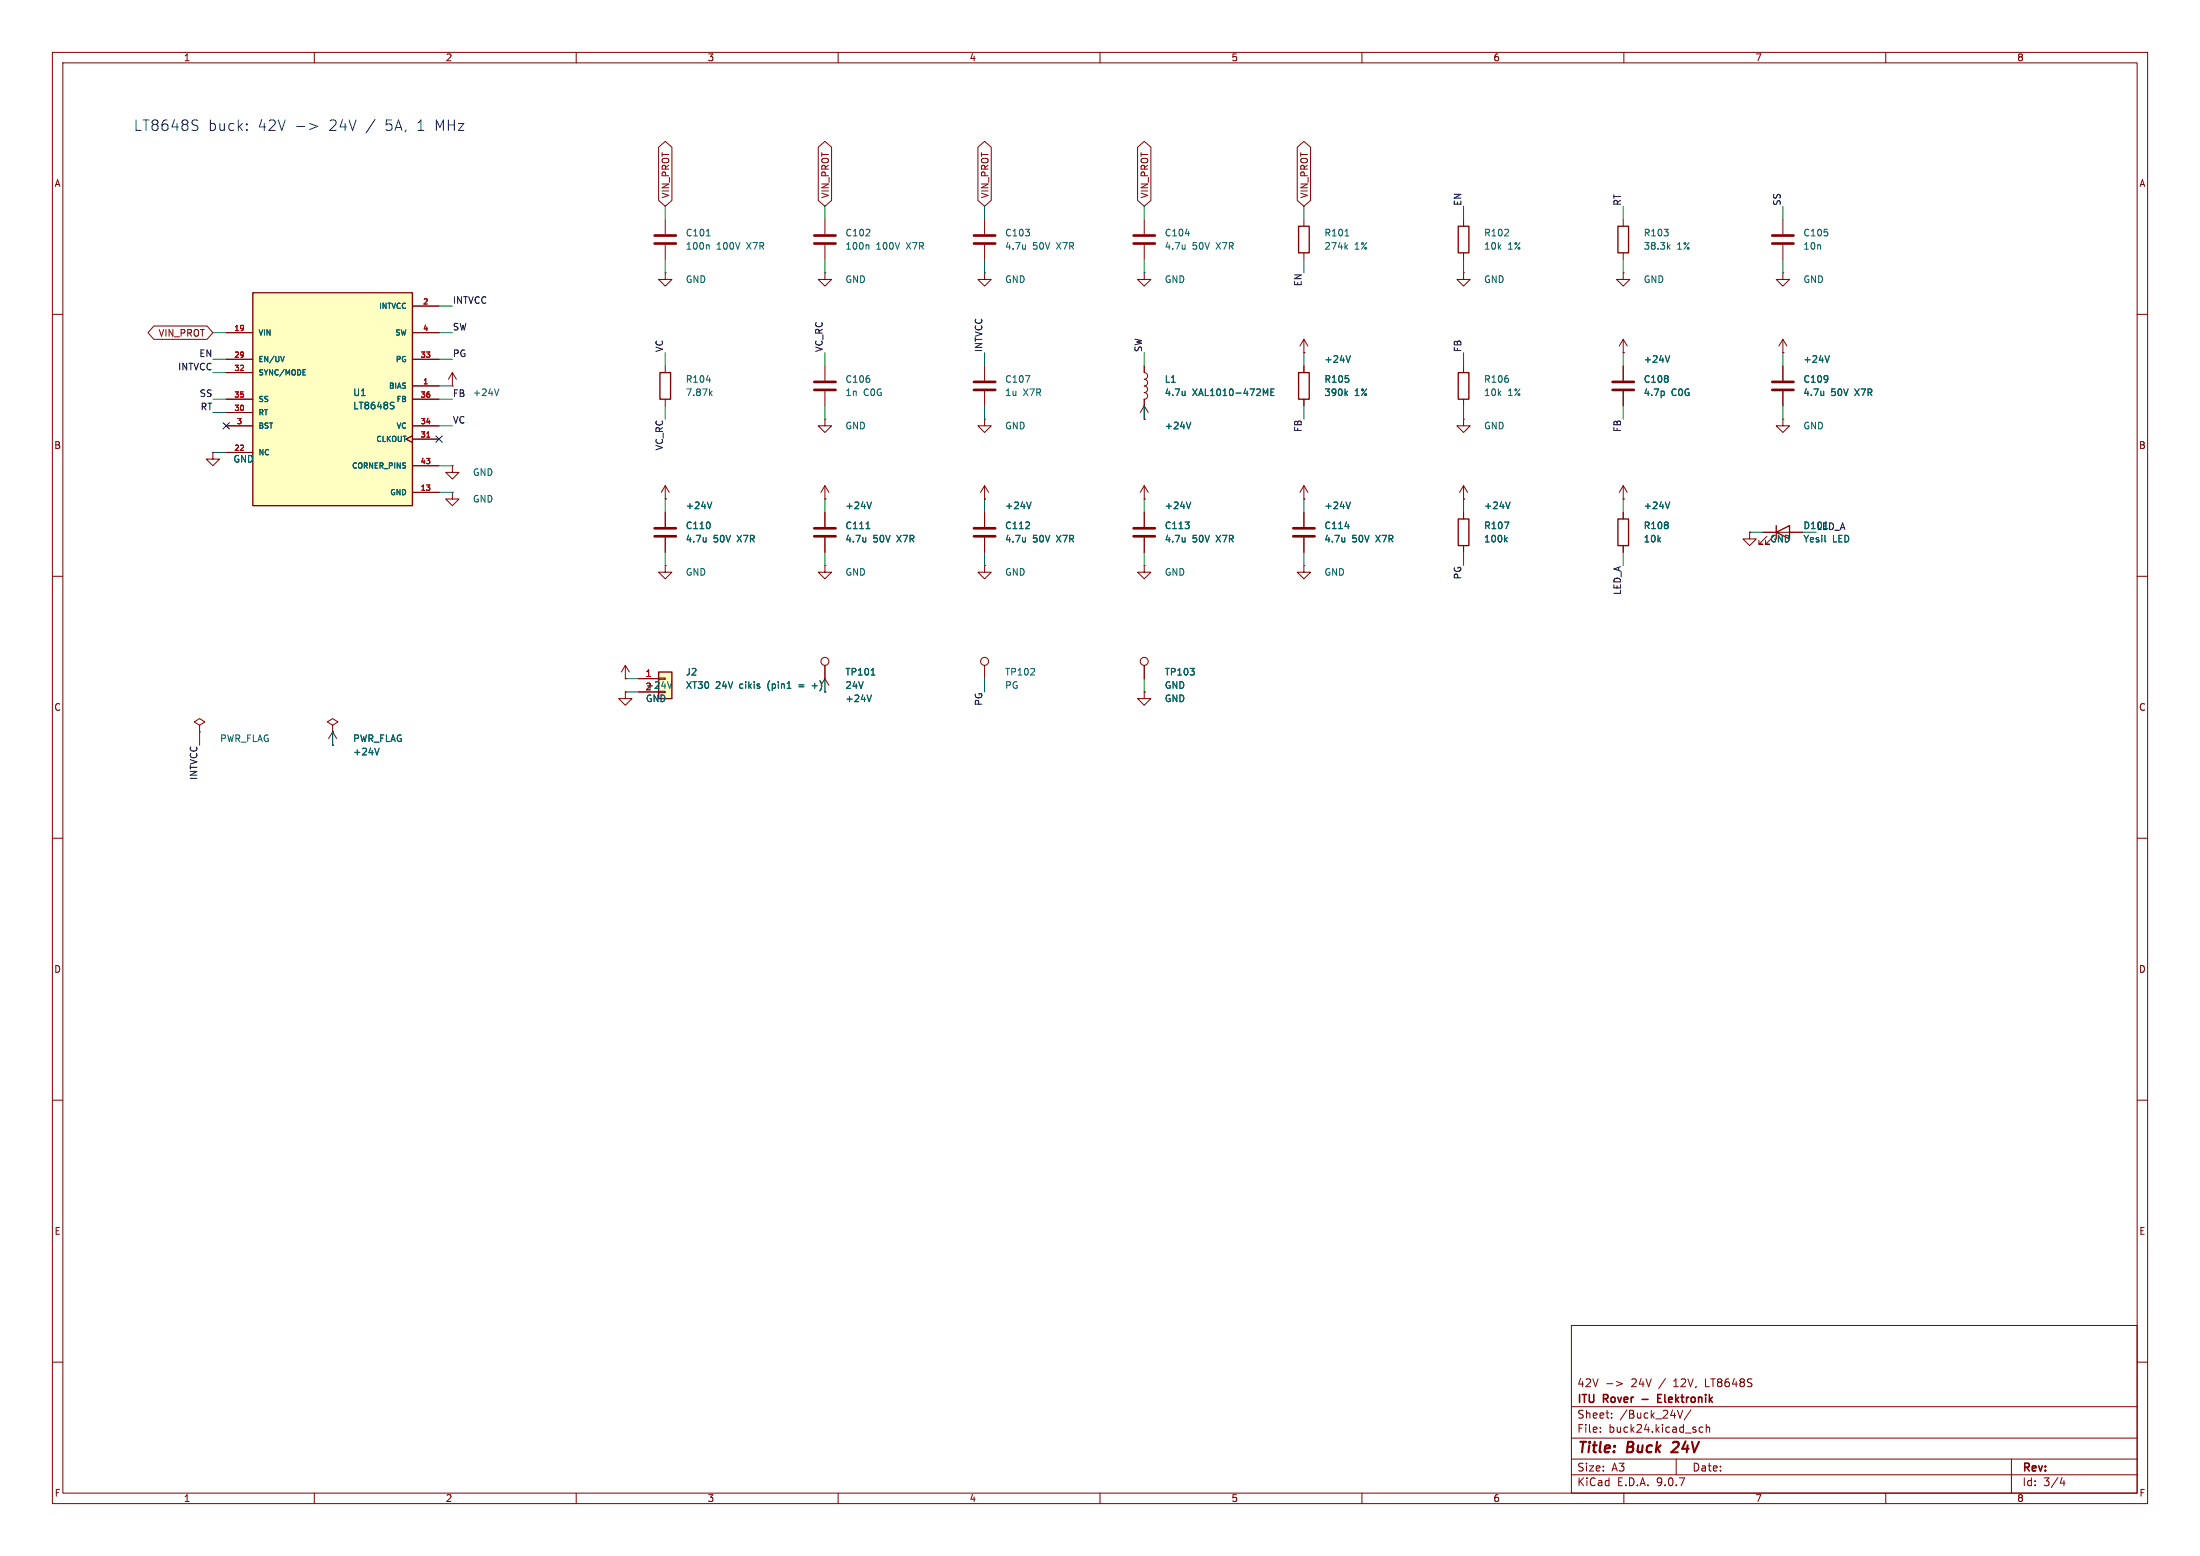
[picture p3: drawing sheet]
<svg xmlns="http://www.w3.org/2000/svg" width="420mm" height="297mm" viewBox="0 0 420 297" stroke-linecap="round" stroke-linejoin="round" font-family="sans-serif">
<g fill="none" stroke="#840000" stroke-width=".19">
<path d="M10 10h400v277h-400zM12 12h396v273h-396zM60 10v2M110 10v2M160 10v2M210 10v2M260 10v2M310 10v2M360 10v2M188 41.9v2.8M188 46.7v2.8M10 60h2"/>
<path d="M188 69.9v2.7M188 74.7v2.8M279.4 69.9v1.2M279.4 76.2v1.3M408 60h2M248.9 97.8v2.8M10 110h2M188 108v1.2h1.2l-1.2 1.3-1.3-1.3h1.3M188 108h.1M248.9 102.6v2.8M408 110h2M63.5 138.4l1-.6-1-.6-1 .6 1 .6v1.3"/>
<path d="M63.5 139.7h.1M156.7 130.8l.8-1.3 .7 1.3M157.5 127v5.1M10 160h2M408 160h2M10 210h2M408 210h2M300 253h108v32h-108zM10 260h2M300 278.5h108M300 274.5h108M300 268.5h108"/>
<path d="M305.5 273.2v.2M305.5 272.5v.1M306.7 264.1h1.2M307.7 270.5v.2M307.7 269.8v.1M308.6 263.7l1.1 .4-1.1 .4M320 278.5v3M320.2 269.2l.5 1.5 .5-1.5M322.8 269.1l-1.3 1.9M325.1 272.5l-.4-.1-.3 .3 .1 .6h.6M325.7 272.5l.2-.1 .4 .1 .1 .9M325.7 271.9v1.5"/>
<path d="M384 278.5v6.5M408 260h2M60 285v2M110 285v2M160 285v2M210 285v2M260 285v2M300 281.5h108M310 285v2M360 285v2M393.7 282l-.4 1.1h.9M394 282.6v1"/>
<circle cx="157.5" cy="126.2" r=".76"/>
</g>
<path d="M320.3 276.1l-1.3 1.1h1.3" fill="none" stroke="#840000" stroke-width=".4"/>
<path d="M316.5 266.9h.5M317.2 266.2h-.7v1.5h.7" fill="none" stroke="#840000" stroke-width=".3"/>
<path d="M195.8 46.7v.9M195.8 47.4l-.1 .1M195.8 71.7h.8l-.5 1.3M256.7 102.6v.8M256.7 103.3v.1M256.8 100.5h.8M166.3 128.8h.7M166.4 132.7l-.5 1.2" fill="none" stroke="#006464" stroke-width=".19"/>
<path d="M278.4 71.1h2v5.1h-2z" fill="none" stroke="#840000" stroke-width=".25"/>
<path d="M185.9 45h4.1M185.9 46.5h4.1M185.9 72.9h4.1M185.9 74.4h4.1M246.9 100.8h4.1M246.9 102.4h4.1" fill="none" stroke="#840000" stroke-width=".51"/>
<path d="M48.3 55.9h30.4v40.6h-30.4z" fill="#ffffc2"/>
<path d="M48.3 55.9h30.4v40.6h-30.4zM247.9 43.2h2v5.1h-2zM278.4 43.2h2v5.1h-2zM308.9 43.2h2v5.1h-2zM126 71.1h2v5.1h-2zM247.9 71.1h2v5.1h-2zM278.4 99.1h2v5h-2zM308.9 99.1h2v5h-2zM339.1 101.6l2.5-1.3v2.6zM339.1 100.3v2.6" fill="none" stroke="#840000" stroke-width=".25"/>
<g fill="none" stroke="#840000" stroke-width=".19">
<path d="M78.7 58.4h5.1M127 52.1v1.2h1.3l-1.3 1.3-1.3-1.3h1.3M127 52.1h.1M127 41.9v2.8M127 46.7v2.8M157.5 52.1v1.2h1.2l-1.2 1.3-1.3-1.3h1.3M157.5 52.1h.1M157.5 41.9v2.8M157.5 46.7v2.8M188 52.1v1.2h1.2l-1.2 1.3-1.3-1.3h1.3M188 52.1h.1M218.4 52.1v1.2h1.3l-1.3 1.3-1.2-1.3h1.2"/>
<path d="M218.4 52.1h.1M218.4 41.9v2.8M218.4 46.7v2.8M248.9 41.9v1.3M248.9 48.3v1.2M279.4 52.1v1.2h1.3l-1.3 1.3-1.3-1.3h1.3M279.4 52.1h.1M279.4 41.9v1.3M279.4 48.3v1.2M309.9 52.1v1.2h1.2l-1.2 1.3-1.3-1.3h1.3M309.9 52.1h.1M309.9 41.9v1.3"/>
<path d="M309.9 48.3v1.2M340.4 52.1v1.2h1.2l-1.2 1.3-1.3-1.3h1.3M340.4 52.1h.1M340.4 41.9v2.8M340.4 46.7v2.8M43.2 63.5h5.1M43.2 68.6h5.1M43.2 71.1h5.1M43.2 76.2h5.1M43.2 78.7h5.1M78.7 63.5h5.1M78.7 68.6h5.1"/>
<path d="M78.7 76.2h5.1M78.7 73.7h5.1M86.4 73.7h.1M86.4 71.1l-.8 1.3M86.4 71.1l.7 1.3M86.4 71.1v2.6M127 69.9v1.2M127 76.2v1.3M157.5 69.9v2.7M157.5 74.7v2.8M217.7 78.7l.7-1.2 .8 1.2M218.4 69.9v1.2a.64 .64 0 0 1 .7 .7 .64 .64 0 0 1-.7 .6 .64 .64 0 0 1 .7 .6 .64 .64 0 0 1-.7 .7"/>
<path d="M218.4 73.7a.64 .64 0 0 1 .7 .6 .64 .64 0 0 1-.7 .6 .64 .64 0 0 1 .7 .7 .64 .64 0 0 1-.7 .6v3.8M248.9 67.3h.1M248.9 64.8v2.5M248.9 69.9v1.2M248.9 76.2v1.3M248.9 64.8l-.7 1.2M248.9 64.8l.8 1.2M309.9 67.3h.1M309.9 64.8v2.5M309.9 69.9v2.7M309.9 74.7v2.8M309.9 64.8l-.8 1.2"/>
<path d="M309.9 64.8l.7 1.2M340.4 67.3h.1M340.4 64.8v2.5M340.4 69.9v2.7M340.4 74.7v2.8M340.4 64.8l-.8 1.2M340.4 64.8l.7 1.2M40.6 86.4v1.2h1.3l-1.3 1.3-1.2-1.3h1.2M40.6 86.4h.1M43.2 81.3h5.1M43.2 86.4h5.1M78.7 83.2l-1.2 .6 1.2 .7"/>
<path d="M78.7 81.3h5.1M78.7 83.8h5.1M78.7 88.9h5.1M78.7 94h5.1M86.4 88.9v1.3h1.2l-1.2 1.2-1.3-1.2h1.3M86.4 88.9h.1M86.4 94v1.3h1.2l-1.2 1.2-1.3-1.2h1.3M86.4 94h.1M127 95.3h.1M127 92.7v2.6M127 97.8v2.8M127 92.7l-.8 1.3"/>
<path d="M127 92.7l.8 1.3M157.5 95.3h.1M157.5 80v1.3h1.2l-1.2 1.3-1.3-1.3h1.3M157.5 80h.1M157.5 92.7l-.8 1.3M157.5 92.7l.7 1.3M157.5 92.7v2.6M157.5 97.8v2.8M188 95.3h.1M188 80v1.3h1.2l-1.2 1.3-1.3-1.3h1.3M188 80h.1M188 92.7v2.6"/>
<path d="M188 97.8v2.8M188 92.7l-.8 1.3M188 92.7l.7 1.3M218.4 95.3h.1M218.4 80h.1M218.4 92.7v2.6M218.4 97.8v2.8M218.4 92.7l-.7 1.3M218.4 92.7l.8 1.3M248.9 95.3h.1M248.9 92.7v2.6M248.9 92.7l-.7 1.3"/>
<path d="M248.9 92.7l.8 1.3M279.4 80v1.3h1.3l-1.3 1.3-1.3-1.3h1.3M279.4 80h.1M279.4 95.3h.1M279.4 92.7l-.8 1.3M279.4 92.7l.8 1.3M279.4 92.7v2.6M279.4 97.8v1.3M309.9 95.3h.1M309.9 92.7v2.6M309.9 97.8v1.3M309.9 92.7l-.8 1.3"/>
<path d="M309.9 92.7l.7 1.3M340.4 80v1.3h1.2l-1.2 1.3-1.3-1.3h1.3M340.4 80h.1M127 108v1.2h1.3l-1.3 1.3-1.3-1.3h1.3M127 108h.1M127 102.6v2.8M157.5 108v1.2h1.2l-1.2 1.3-1.3-1.3h1.3M157.5 108h.1M157.5 102.6v2.8M188 102.6v2.8M218.4 108v1.2h1.3l-1.3 1.3-1.2-1.3h1.2M218.4 108h.1"/>
<path d="M218.4 102.6v2.8M248.9 108v1.2h1.3l-1.3 1.3-1.3-1.3h1.3M248.9 108h.1M279.4 104.1v1.3M309.9 104.1v1.3M334 101.6v1.3h1.3l-1.3 1.2-1.3-1.2h1.3M334 101.6h.1M336.5 101.6h7.7M337.3 102.4l-1.5 1.5h.7h-.7v-.8M338.6 102.4l-1.5 1.5h.7h-.7v-.8M38.1 138.4l1-.6-1-.6-1 .6 1 .6v1.3M38.1 139.7h.1"/>
<path d="M63.5 139.7l-.8 1.3M63.5 139.7l.8 1.3M63.5 139.7v2.5M119.4 129.5h.1M119.4 127l-.8 1.3M119.4 127l.7 1.3M119.4 127v2.5M188 127v2.5M218.4 132.1v1.3h1.3l-1.3 1.2-1.2-1.2h1.2M218.4 132.1h.1M218.4 127v2.5M63.5 142.2h.1"/>
<circle cx="188" cy="126.2" r=".76"/>
<circle cx="218.4" cy="126.2" r=".76"/>
</g>
<g fill="none" stroke="#006464" stroke-width=".19">
<path d="M134.9 45h.7M135.2 46.7l.2 .2v.7M165.7 46.7l.2 .2v.7M226.2 46.7v.9M226.2 47.4v.1M226.3 44.6h.8M256.8 45h.7M256.9 47.1l.4 .5M257.3 46.7l-.5 .5M318.5 47.1l.3 .5M318.8 46.7l-.5 .5M54.3 68l-.4 1"/>
<path d="M57.8 71.6h.5M57.8 70.6h.5M74.7 76.8h.5M75 77.4l.2 .3-.2 .3M95.2 74.2l-.4 1.3M134.9 72.5h.7M135.6 75l.3 .5M135.9 74.7l-.4 .4M226.2 74.7v.8M226.2 75.4h.1M241.2 74.2l.4 .9 .4-.9v1.3M242.6 74.8h.4"/>
<path d="M243.2 74.2h-.6v1.3h.6M256.9 75l.4 .5M257.3 74.7l-.5 .4M257.8 67.9l-.4 1.3M317.7 74.8v.6M318.8 67.9l-.5 1.3M348.2 74.7v.8M348.2 75.4h-.1M349.2 67.9l-.4 1.3M135.9 95.8l-.4 1.3M166.4 95.8l-.5 1.3M196.8 95.8l-.4 1.3"/>
<path d="M227.3 95.8l-.4 1.3M227.3 80.6l-.4 1.3M257.8 95.8l-.4 1.3M287.2 99.6h.8l-.5 1.3M288.3 95.8l-.4 1.3M318.8 95.8l-.5 1.3M134.8 102.6v.8M134.8 103.3l-.1 .1M165.3 102.6v.8M165.3 103.3l-.1 .1M165.3 100.9h.8M195.8 102.6v.8"/>
<path d="M195.8 103.3l-.1 .1M226.2 102.6v.8M226.2 103.3v.1M287.4 103l.3 .4M287.7 102.6l-.4 .5M348.5 103.4h.1M128.3 130.1l-.5 1.3M72.4 142.8l-.4 1.3"/>
</g>
<path d="M81.5 83.4h.6" fill="none" stroke="#a90000" stroke-width=".19"/>
<g fill="none" stroke="#840000" stroke-width=".51">
<path d="M125 45h4M125 46.5h4M155.4 45h4.1M155.4 46.5h4.1M216.4 45h4.1M216.4 46.5h4.1M338.3 45h4.1M338.3 46.5h4.1M155.4 72.9h4.1M155.4 74.4h4.1M307.8 72.9h4.1M307.8 74.4h4.1"/>
<path d="M338.3 72.9h4.1M338.3 74.4h4.1M125 100.8h4M125 102.4h4M155.4 100.8h4.1M155.4 102.4h4.1M185.9 100.8h4.1M185.9 102.4h4.1M216.4 100.8h4.1M216.4 102.4h4.1"/>
</g>
<path d="M125.7 128.3h2.6v5.1h-2.6z" fill="#ffffc2"/>
<path d="M125.7 128.3h2.6v5.1h-2.6z" fill="none" stroke="#840000" stroke-width=".25"/>
<g fill="none" stroke="#840000" stroke-width=".19">
<path d="M125.7 28.1l1.3-1.1 1.3 1.1v10.2l-1.3 1.1-1.3-1.1zM156.2 28.1l1.3-1.1 1.3 1.1v10.2l-1.3 1.1-1.3-1.1zM186.7 28.1l1.3-1.1 1.2 1.1v10.2l-1.2 1.1-1.3-1.1zM217.2 28.1l1.2-1.1 1.3 1.1v10.2l-1.3 1.1-1.2-1.1zM247.6 28.1l1.3-1.1 1.3 1.1v10.2l-1.3 1.1-1.3-1.1zM78.7 58.4h5.1M29.4 62.2h10.1l1.1 1.3-1.1 1.3h-10.1l-1.1-1.3zM43.2 63.5h5.1M43.2 68.6h5.1M43.2 71.1h5.1M43.2 76.2h5.1M43.2 78.7h5.1"/>
<path d="M78.7 63.5h5.1M78.7 68.6h5.1M78.7 76.2h5.1M78.7 73.7h5.1M218.4 69.9v1.2M218.4 76.2v1.3M248.9 67.3h.1M248.9 69.9v1.2M248.9 76.2v1.3M309.9 67.3h.1M309.9 69.9v2.7M309.9 74.7v2.8"/>
<path d="M340.4 67.3h.1M340.4 69.9v2.7M340.4 74.7v2.8M40.6 86.4h.1M43.2 81.3h5.1M43.2 86.4h5.1M78.7 83.2l-1.2 .6 1.2 .7M78.7 81.3h5.1M78.7 83.8h5.1M78.7 88.9h5.1M78.7 94h5.1M127 95.3h.1"/>
<path d="M127 97.8v2.8M157.5 95.3h.1M157.5 97.8v2.8M188 95.3h.1M188 97.8v2.8M218.4 95.3h.1M218.4 80h.1M218.4 97.8v2.8M248.9 95.3h.1M248.9 97.8v2.8M279.4 95.3h.1M279.4 97.8v1.3"/>
<path d="M309.9 95.3h.1M309.9 97.8v1.3M127 102.6v2.8M157.5 102.6v2.8M188 102.6v2.8M218.4 102.6v2.8M248.9 102.6v2.8M279.4 104.1v1.3M309.9 104.1v1.3M334 101.6h.1M336.5 101.6h2.6M341.6 101.6h2.6"/>
<path d="M63.5 139.7h.1M119.4 132.1v1.3h1.2l-1.2 1.2-1.3-1.2h1.3M119.4 132.1h.1M119.4 129.5h.1M121.9 129.5h3.8M121.9 132.1h3.8M125.7 129.4h1.3v.3h-1.3zM157.5 127v2.5M218.4 132.1h.1M218.4 127v2.5M63.5 142.2h.1"/>
</g>
<g fill="none" stroke="#006464" stroke-width=".19">
<path d="M54.3 68l-.4 1M57.8 71.6h.5M57.8 70.6h.5M74.7 76.8h.5M75 77.4l.2 .3-.2 .3M226.2 74.7v.8M226.2 75.4h.1M241.2 74.2l.4 .9 .4-.9v1.3M242.6 74.8h.4M243.2 74.2h-.6v1.3h.6M256.9 75l.4 .5M257.3 74.7l-.5 .4"/>
<path d="M257.8 67.9l-.4 1.3M317.7 74.8v.6M318.8 67.9l-.5 1.3M348.2 74.7v.8M348.2 75.4h-.1M349.2 67.9l-.4 1.3M135.9 95.8l-.4 1.3M166.4 95.8l-.5 1.3M196.8 95.8l-.4 1.3M227.3 95.8l-.4 1.3M227.3 80.6l-.4 1.3M257.8 95.8l-.4 1.3"/>
<path d="M287.2 99.6h.8l-.5 1.3M288.3 95.8l-.4 1.3M318.8 95.8l-.5 1.3M134.8 102.6v.8M134.8 103.3l-.1 .1M165.3 102.6v.8M165.3 103.3l-.1 .1M165.3 100.9h.8M195.8 102.6v.8M195.8 103.3l-.1 .1M226.2 102.6v.8M226.2 103.3v.1"/>
<path d="M256.7 102.6v.8M256.7 103.3v.1M256.8 100.5h.8M287.4 103l.3 .4M287.7 102.6l-.4 .5M348.5 103.4h.1M128.3 130.1l-.5 1.3M150.3 131.4h.7M155.1 130.9h.9M166.3 128.8h.7M166.4 132.7l-.5 1.2M72.4 142.8l-.4 1.3"/>
</g>
<g fill="none" stroke="#009600" stroke-width=".19">
<path d="M127 39.4v2.5M157.5 39.4v2.5M188 39.4v2.5M218.4 39.4v2.5M248.9 39.4v2.5M279.4 39.4v2.5M309.9 39.4v2.5M340.4 39.4v2.5M83.8 58.4h2.6M127 49.5v2.6M157.5 49.5v2.6M188 49.5v2.6"/>
<path d="M218.4 49.5v2.6M248.9 49.5v2.6M279.4 49.5v2.6M309.9 49.5v2.6M340.4 49.5v2.6M40.6 68.6h2.6M40.6 63.5h2.6M40.6 76.2h2.6M40.6 78.7h2.6M40.6 71.1h2.6M83.8 68.6h2.6M83.8 63.5h2.6"/>
<path d="M83.8 73.7h2.6M83.8 76.2h2.6M127 67.3v2.6M127 77.5v2.5M157.5 67.3v2.6M157.5 77.5v2.5M188 67.3v2.6M188 77.5v2.5M218.4 67.3v2.6M218.4 77.5v2.5M248.9 67.3v2.6M248.9 77.5v2.5"/>
<path d="M279.4 67.3v2.6M279.4 77.5v2.5M309.9 67.3v2.6M309.9 77.5v2.5M340.4 67.3v2.6M340.4 77.5v2.5M40.6 86.4h2.6M83.8 81.3h2.6M83.8 88.9h2.6M83.8 94h2.6M127 95.3v2.5M157.5 95.3v2.5"/>
<path d="M188 95.3v2.5M218.4 95.3v2.5M248.9 95.3v2.5M279.4 95.3v2.5M309.9 95.3v2.5M127 105.4v2.6M157.5 105.4v2.6M188 105.4v2.6M218.4 105.4v2.6M248.9 105.4v2.6M279.4 105.4v2.6M309.9 105.4v2.6"/>
<path d="M334 101.6h2.5M38.1 139.7v2.5M63.5 139.7v2.5M119.4 132.1h2.5M119.4 129.5h2.5M157.5 129.5v2.6M188 129.5v2.6M218.4 129.5v2.6"/>
</g>
<path d="M42.6 80.7l1.2 1.2M43.8 80.7l-1.2 1.2M83.2 83.2l1.2 1.2M84.4 83.2l-1.2 1.2" fill="none" stroke="#000084" stroke-width=".19"/>
<path d="M37.4 23.9l.2 .1a.48 .48 0 0 1 .2 .5 .48 .48 0 0 1-.4 .4M37.5 22.9l.3 .1M47.1 24.7v.2M47.1 23.7v.1M56.6 24.1h1.6M59.1 23.6l1.5 .5-1.5 .6" fill="none" stroke="#0000c2" stroke-width=".19"/>
<path d="M81.5 83.4h.6" fill="none" stroke="#a90000" stroke-width=".19"/>
<g font-size="2.8" fill="#0000c2">
<text x="25.4" y="25.2">LT8648S</text>
<text x="39.6" y="25.2">buck:</text>
<text x="49.1" y="25.2">42V</text>
<text x="62.8" y="25.2">24V</text>
<text x="69.9" y="25.2">/</text>
<text x="73.6" y="25.2">5A,</text>
<text x="79.7" y="25.2">1 MHz</text>
</g>
<g font-size="2.8" fill="#840000">
<text x="301" y="277.9">Title:</text>
<text x="310.6" y="277.9">Buck</text>
<text x="320.1" y="277.9">24V</text>
</g>
<g font-size="2.1" fill="#840000">
<text x="301" y="268.2">ITU</text>
<text x="301" y="265">42V</text>
<text x="306.2" y="268.2">Rover</text>
<text x="311.4" y="265">24V</text>
<text x="314.1" y="268.2">-</text>
<text x="316.9" y="265">/</text>
<text x="317.7" y="268.2">Elektronik</text>
<text x="319.8" y="265">12V,</text>
<text x="325.9" y="265">LT8648S</text>
<text x="301" y="273.7">File:</text>
<text x="301" y="271">Sheet:</text>
<text x="307.1" y="273.7">buck24.kicad_sch</text>
<text x="309.2" y="271">/Buck_24V/</text>
<text x="301" y="281.1">Size:</text>
<text x="307.6" y="281.1">A3</text>
<text x="323" y="281.1">Date:</text>
<text x="386" y="281.3">Rev:</text>
<text x="301" y="283.9">KiCad</text>
<text x="308.7" y="283.9">E.D.A.</text>
<text x="316.3" y="283.9">9.0.7</text>
<text x="386" y="283.9">Id:</text>
<text x="390.1" y="283.9">3/4</text>
</g>
<g font-size="1.8" fill="#840000">
<text x="35" y="11.9">1</text>
<text x="85" y="11.9">2</text>
<text x="135" y="11.9">3</text>
<text x="185" y="11.9">4</text>
<text x="235" y="11.9">5</text>
<text x="285" y="11.9">6</text>
<text x="335" y="11.9">7</text>
<text x="385" y="11.9">8</text>
<text x="10.3" y="35.9">A</text>
<text x="408.3" y="35.9">A</text>
<text x="128" y="37.9" transform="rotate(-90 128 37.9)">VIN_PROT</text>
<text x="158.4" y="37.9" transform="rotate(-90 158.4 37.9)">VIN_PROT</text>
<text x="188.9" y="37.9" transform="rotate(-90 188.9 37.9)">VIN_PROT</text>
<text x="219.4" y="37.9" transform="rotate(-90 219.4 37.9)">VIN_PROT</text>
<text x="249.9" y="37.9" transform="rotate(-90 249.9 37.9)">VIN_PROT</text>
<text x="30.2" y="64.5">VIN_PROT</text>
<text x="10.3" y="85.9">B</text>
<text x="408.2" y="85.9">B</text>
<text x="155.7" y="131.7">+)</text>
<text x="10.3" y="135.9">C</text>
<text x="408.2" y="135.9">C</text>
<text x="10.3" y="185.9">D</text>
<text x="408.2" y="185.9">D</text>
<text x="10.3" y="235.9">E</text>
<text x="408.3" y="235.9">E</text>
<text x="10.3" y="285.9">F</text>
<text x="35" y="286.9">1</text>
<text x="85" y="286.9">2</text>
<text x="135" y="286.9">3</text>
<text x="185" y="286.9">4</text>
<text x="235" y="286.9">5</text>
<text x="285" y="286.9">6</text>
<text x="335" y="286.9">7</text>
<text x="385" y="286.9">8</text>
<text x="408.3" y="285.9">F</text>
</g>
<g font-size="1.8" fill="#0f0f0f">
<text x="279.1" y="39.4" transform="rotate(-90 279.1 39.4)">EN</text>
<text x="309.5" y="39.4" transform="rotate(-90 309.5 39.4)">RT</text>
<text x="340" y="39.4" transform="rotate(-90 340 39.4)">SS</text>
<text x="86.4" y="58.1">INTVCC</text>
<text x="248.6" y="54.8" transform="rotate(-90 248.6 54.8)">EN</text>
<text x="86.4" y="63.2">SW</text>
<text x="33.9" y="70.8">INTVCC</text>
<text x="38" y="68.2">EN</text>
<text x="86.4" y="68.2">PG</text>
<text x="126.7" y="67.3" transform="rotate(-90 126.7 67.3)">VC</text>
<text x="157.1" y="67.3" transform="rotate(-90 157.1 67.3)">VC_RC</text>
<text x="187.6" y="67.3" transform="rotate(-90 187.6 67.3)">INTVCC</text>
<text x="218.1" y="67.3" transform="rotate(-90 218.1 67.3)">SW</text>
<text x="279.1" y="67.3" transform="rotate(-90 279.1 67.3)">FB</text>
<text x="38" y="75.9">SS</text>
<text x="86.4" y="75.9">FB</text>
<text x="38.2" y="78.4">RT</text>
<text x="86.4" y="80.9">VC</text>
<text x="248.6" y="82.6" transform="rotate(-90 248.6 82.6)">FB</text>
<text x="309.5" y="82.6" transform="rotate(-90 309.5 82.6)">FB</text>
<text x="126.7" y="86.1" transform="rotate(-90 126.7 86.1)">VC_RC</text>
<text x="279.1" y="110.7" transform="rotate(-90 279.1 110.7)">PG</text>
<text x="309.5" y="113.7" transform="rotate(-90 309.5 113.7)">LED_A</text>
<text x="187.6" y="134.8" transform="rotate(-90 187.6 134.8)">PG</text>
<text x="37.8" y="149" transform="rotate(-90 37.8 149)">INTVCC</text>
</g>
<g font-size="1.8" fill="#006464">
<text x="130.8" y="45.3">C101</text>
<text x="130.8" y="47.9">100n</text>
<text x="136.8" y="47.9">100V</text>
<text x="142.7" y="47.9">X7R</text>
<text x="161.3" y="45.3">C102</text>
<text x="161.3" y="47.9">100n</text>
<text x="167.2" y="47.9">100V</text>
<text x="173.1" y="47.9">X7R</text>
<text x="191.8" y="45.3">C103</text>
<text x="191.8" y="47.9">4.7u</text>
<text x="197.1" y="47.9">50V</text>
<text x="201.8" y="47.9">X7R</text>
<text x="222.3" y="45.3">C104</text>
<text x="222.3" y="47.9">4.7u</text>
<text x="227.6" y="47.9">50V</text>
<text x="232.3" y="47.9">X7R</text>
<text x="252.7" y="45.3">R101</text>
<text x="252.7" y="47.9">274k</text>
<text x="258.6" y="47.9">1%</text>
<text x="283.2" y="45.3">R102</text>
<text x="283.2" y="47.9">10k</text>
<text x="287.8" y="47.9">1%</text>
<text x="313.7" y="45.3">R103</text>
<text x="313.7" y="47.9">38.3k</text>
<text x="320.1" y="47.9">1%</text>
<text x="344.2" y="45.3">C105</text>
<text x="344.2" y="47.9">10n</text>
<text x="130.8" y="54.2">GND</text>
<text x="161.3" y="54.2">GND</text>
<text x="191.8" y="54.2">GND</text>
<text x="222.3" y="54.2">GND</text>
<text x="283.2" y="54.2">GND</text>
<text x="313.7" y="54.2">GND</text>
<text x="344.2" y="54.2">GND</text>
<text x="252.7" y="69.4">+24V</text>
<text x="313.7" y="69.4">+24V</text>
<text x="344.2" y="69.4">+24V</text>
<text x="67.3" y="75.8">U1</text>
<text x="90.2" y="75.8">+24V</text>
<text x="130.8" y="73.3">R104</text>
<text x="130.8" y="75.8">7.87k</text>
<text x="161.3" y="73.3">C106</text>
<text x="161.3" y="75.8">1n</text>
<text x="164.8" y="75.8">C0G</text>
<text x="191.8" y="73.3">C107</text>
<text x="191.8" y="75.8">1u</text>
<text x="195.3" y="75.8">X7R</text>
<text x="222.3" y="75.8">4.7u</text>
<text x="222.3" y="73.3">L1</text>
<text x="227.6" y="75.8">XAL1010-472ME</text>
<text x="252.7" y="73.3">R105</text>
<text x="252.7" y="75.8">390k</text>
<text x="258.6" y="75.8">1%</text>
<text x="283.2" y="73.3">R106</text>
<text x="283.2" y="75.8">10k</text>
<text x="287.8" y="75.8">1%</text>
<text x="313.7" y="73.3">C108</text>
<text x="313.7" y="75.8">4.7p</text>
<text x="319" y="75.8">C0G</text>
<text x="344.2" y="73.3">C109</text>
<text x="344.2" y="75.8">4.7u</text>
<text x="349.5" y="75.8">50V</text>
<text x="354.2" y="75.8">X7R</text>
<text x="67.3" y="78.3">LT8648S</text>
<text x="161.3" y="82.1">GND</text>
<text x="191.8" y="82.1">GND</text>
<text x="222.3" y="82.1">+24V</text>
<text x="283.2" y="82.1">GND</text>
<text x="344.2" y="82.1">GND</text>
<text x="44.5" y="88.5">GND</text>
<text x="90.2" y="91">GND</text>
<text x="90.2" y="96.1">GND</text>
<text x="130.8" y="101.2">C110</text>
<text x="130.8" y="97.4">+24V</text>
<text x="161.3" y="101.2">C111</text>
<text x="161.3" y="97.4">+24V</text>
<text x="191.8" y="101.2">C112</text>
<text x="191.8" y="97.4">+24V</text>
<text x="222.3" y="101.2">C113</text>
<text x="222.3" y="97.4">+24V</text>
<text x="252.7" y="101.2">C114</text>
<text x="252.7" y="97.4">+24V</text>
<text x="283.2" y="101.2">R107</text>
<text x="283.2" y="97.4">+24V</text>
<text x="313.7" y="101.2">R108</text>
<text x="313.7" y="97.4">+24V</text>
<text x="344.2" y="101.2">D101</text>
<text x="346.7" y="101.3">LED_A</text>
<text x="130.8" y="103.7">4.7u</text>
<text x="136.2" y="103.7">50V</text>
<text x="140.8" y="103.7">X7R</text>
<text x="161.3" y="103.7">4.7u</text>
<text x="166.6" y="103.7">50V</text>
<text x="171.3" y="103.7">X7R</text>
<text x="191.8" y="103.7">4.7u</text>
<text x="197.1" y="103.7">50V</text>
<text x="201.8" y="103.7">X7R</text>
<text x="222.3" y="103.7">4.7u</text>
<text x="227.6" y="103.7">50V</text>
<text x="232.3" y="103.7">X7R</text>
<text x="252.7" y="103.7">4.7u</text>
<text x="258.1" y="103.7">50V</text>
<text x="262.8" y="103.7">X7R</text>
<text x="283.2" y="103.7">100k</text>
<text x="313.7" y="103.7">10k</text>
<text x="337.8" y="103.7">GND</text>
<text x="344.2" y="103.7">Yesil</text>
<text x="349.8" y="103.7">LED</text>
<text x="130.8" y="110.1">GND</text>
<text x="161.3" y="110.1">GND</text>
<text x="191.8" y="110.1">GND</text>
<text x="222.3" y="110.1">GND</text>
<text x="252.7" y="110.1">GND</text>
<text x="123.2" y="131.7">+24V</text>
<text x="130.8" y="129.1">J2</text>
<text x="130.8" y="131.7">XT30</text>
<text x="136.6" y="131.7">24V</text>
<text x="141.3" y="131.7">cikis</text>
<text x="146.8" y="131.7">(pin1</text>
<text x="152.9" y="131.7">=</text>
<text x="161.3" y="129.1">TP101</text>
<text x="161.3" y="131.7">24V</text>
<text x="191.8" y="129.1">TP102</text>
<text x="191.8" y="131.7">PG</text>
<text x="222.3" y="129.1">TP103</text>
<text x="222.3" y="131.7">GND</text>
<text x="123.2" y="134.2">GND</text>
<text x="161.3" y="134.2">+24V</text>
<text x="222.3" y="134.2">GND</text>
<text x="41.9" y="141.8">PWR_FLAG</text>
<text x="67.3" y="141.8">PWR_FLAG</text>
<text x="67.3" y="144.4">+24V</text>
</g>
<g font-size="1.8" fill="#a90000">
<text x="123.1" y="129.3">1</text>
<text x="123.1" y="131.8">2</text>
</g>
<g font-size="1.4" fill="#006464">
<text x="72.2" y="59.2">INTVCC</text>
<text x="49.3" y="64.2">VIN</text>
<text x="75.3" y="64.2">SW</text>
<text x="49.3" y="69.3">EN/UV</text>
<text x="49.3" y="71.9">SYNC/MODE</text>
<text x="75.4" y="69.3">PG</text>
<text x="49.3" y="76.9">SS</text>
<text x="74.1" y="74.4">BIAS</text>
<text x="75.6" y="76.9">FB</text>
<text x="49.3" y="79.5">RT</text>
<text x="49.3" y="82">BST</text>
<text x="75.6" y="82">VC</text>
<text x="49.3" y="87.1">NC</text>
<text x="67.1" y="89.6">CORNER_PINS</text>
<text x="71.7" y="84.6">CLKOUT</text>
<text x="74.4" y="94.7">GND</text>
</g>
<g font-size="1.4" fill="#a90000">
<text x="80.7" y="58.2">2</text>
<text x="44.6" y="63.2">19</text>
<text x="80.7" y="63.2">4</text>
<text x="44.6" y="68.3">29</text>
<text x="44.6" y="70.9">32</text>
<text x="80.2" y="68.3">33</text>
<text x="44.6" y="75.9">35</text>
<text x="80.2" y="75.9">36</text>
<text x="80.7" y="73.4">1</text>
<text x="44.6" y="78.5">30</text>
<text x="45.1" y="81">3</text>
<text x="80.2" y="81">34</text>
<text x="80.2" y="83.6">31</text>
<text x="44.6" y="86.1">22</text>
<text x="80.2" y="88.6">43</text>
<text x="80.2" y="93.7">13</text>
</g>
</svg>
